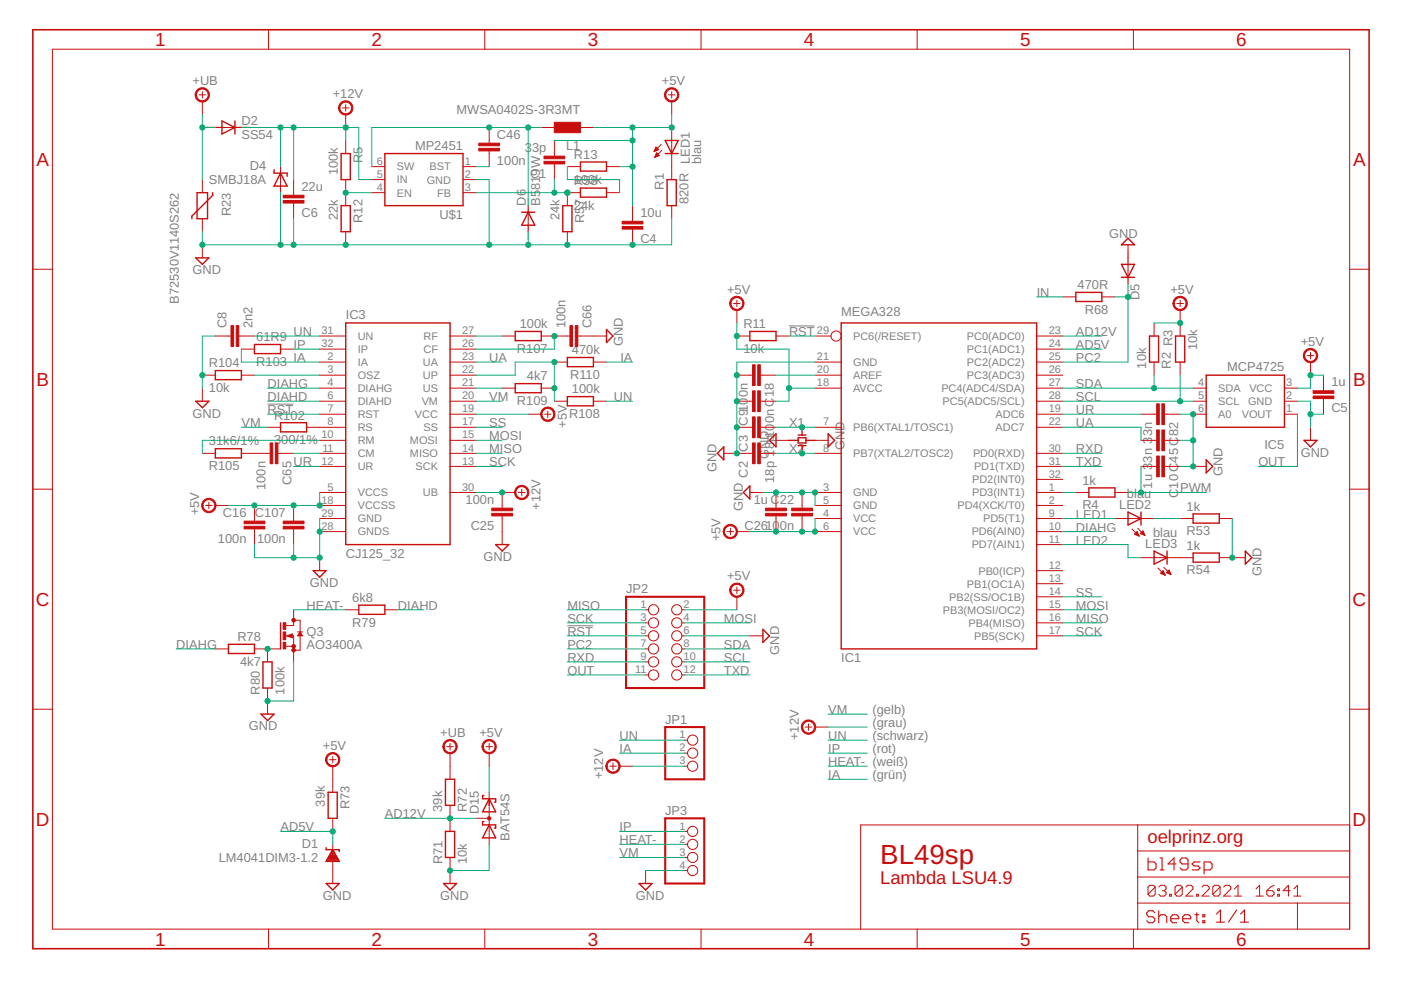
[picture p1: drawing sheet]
<svg xmlns="http://www.w3.org/2000/svg" width="297mm" height="210mm" viewBox="0 0 297 210" stroke-linecap="round" stroke-linejoin="round" font-family="sans-serif">
<path d="M167.3 69.1h5.4M56.7 85.7h5.5M120.3 132.7h5.5" fill="none" stroke="#808080" stroke-width=".21"/>
<g fill="none" stroke="#c90d0c" stroke-width=".3">
<path d="M47.1 25.7l2.7 1.3-2.7 1.4zM49.8 25.7v2.7M58.1 36v.7h2.8v.7M59.5 36.7l1.4 2.8h-2.8zM72.3 32.6h2v5.5h-2zM81.6 32.6h16.6v11h-16.6zM123.1 34.4h5.5v1.9h-5.5zM123.1 39.9h5.5v1.9h-5.5zM141 29.8h2.8l-1.4 2.8zM141 32.6h2.8M141.4 38.1h2v5.5h-2zM41.5 54.7h2.8l-1.4 1.3z"/>
<path d="M41.8 40.9h2.2v5.5h-2.2zM45.1 40.9v.5l-4.4 4.4v.6M72.3 43.6h2v5.5h-2zM110.6 45h2.8M112 45l1.4 2.8h-2.8zM119.3 43.6h2v5.5h-2zM237.8 56h2.7l-1.3 2.8zM237.8 58.8h2.7M237.8 51.9l1.4-1.4 1.3 1.4zM45.7 78.6h5.5v1.9h-5.5zM54 73h5.5v2h-5.5zM73.3 68.5h22.1v47h-22.1z"/>
<path d="M109.2 70.3h5.6v1.9h-5.6zM120.3 75.8h5.5v1.9h-5.5zM128.6 69.9l1.4 1.3-1.4 1.4zM159 70.3h5.5v1.9h-5.5zM178.4 68.5h41.4v69.1h-41.4zM228.1 62h5.5v1.9h-5.5zM243.7 71.2h1.9v5.6h-1.9zM249.2 71.2h2v5.6h-2zM255.7 79.5h16.6v11.1h-16.6zM41.5 85.1h2.8l-1.4 1.3zM45.7 95.1h5.5v2h-5.5zM59.5 89.6h5.5v2h-5.5z"/>
<path d="M109.2 81.3h5.6v2h-5.6zM120.3 84.1h5.5v1.9h-5.5zM153.5 94.7v2.8l-1.4-1.4zM164.5 92v2.7l-1.4-1.3zM167.3 93.4h1.9M169.2 94.5h1.7M169.2 92.2h1.7M169.2 92.8h1.7v1.1h-1.7zM170.1 90.6v1.6M170.1 94.5v1.6M170.9 93.4h1.9M175.6 92l1.4 1.4-1.4 1.3z"/>
<path d="M255.7 97.5l1.4 1.4-1.4 1.4zM276.5 93.4h2.7l-1.3 1.3zM105.1 115.5h2.8l-1.4 1.3zM159 103v2.8l-1.4-1.4zM230.9 103.4h5.5v2h-5.5zM239.2 108.6l2.7 1.3-2.7 1.4zM241.9 108.6v2.7M244.7 116.8l2.7 1.4-2.7 1.4zM247.4 116.8v2.8M253 109h5.5v1.9h-5.5zM253 117.3h5.5v1.9h-5.5zM264 116.8l1.4 1.4-1.4 1.4z"/>
<path d="M48.4 136.6h5.6v2h-5.6zM59.5 132.1v5.5M61.2 134.8l.6 .3v-.6l-.5 .3M63.6 134.3l.3 .4h-.5zM66.4 121h2.8l-1.4 1.4zM76.1 128.3h5.5v2h-5.5zM161.8 133.4l1.3 1.4-1.3 1.4zM55.3 151.4h2.8l-1.4 1.4zM55.8 140.3h1.9v5.6h-1.9zM69.2 179.7v.4h2.7v.5M69.6 168h1.9v5.5h-1.9zM94.4 176.3h2v5.5h-2z"/>
<path d="M94.4 165.2h2v5.6h-2zM102.6 174.2h-.3v.7h2.8v.7h-.3M102.6 168.7h-.3v.7h2.8v.7h-.3M103.7 174.9l1.4 2.8h-2.8zM103.7 169.4l1.4 2.7h-2.8zM69.2 187.3h2.7l-1.4 1.4zM69.2 182.6h2.7M69.3 182.3h2.4M69.5 182.1h2.1M69.6 181.8h1.9M69.7 181.6h1.6M69.9 181.3h1.3"/>
<path d="M70 181.1h1.1M70.1 180.8h.8M70.3 180.6h.5M70.4 180.4h.3M70.5 180.1l1.4 2.5h-2.7zM94 187.3h2.8l-1.4 1.4zM135.5 187.3h2.8l-1.4 1.4z"/>
</g>
<g fill="none" stroke="#c90d0c" stroke-width=".21">
<path d="M11.1 10.4h275.1v186.6h-275.1zM42.9 19.4v1.4M56.9 6.3v4.1M102.8 6.3v4.1M142.4 19.4v1.4M148.6 6.3v4.1M194.5 6.3v4.1M240.3 6.3v4.1M42.2 20.1h1.4M42.9 21.5v2.8M42.9 38.1v2.8M45.7 27h5.5"/>
<path d="M59.5 35.3v5.6M62.3 38.1v3.3M72.6 22.9h1.4M73.3 22.2v1.4M73.3 24.3v2.7M73.3 29.8v2.8M73.3 38.1v5.5M78.8 35.3h2.8M78.8 38.1h2.8M98.2 35.3h2.7M98.2 38.1h2.7M103.7 27v3.4"/>
<path d="M103.7 32v3.3M114.8 27h2.7M117.5 29.8v3.3M117.5 34.8v3.3M120.3 35.3h2.8M123.1 27h2.7M128.6 35.3h2.8M138.7 32.1h.1M138.8 31.9h.3M138.8 31.8h.7M138.9 33.3h.2M138.9 31.7h.7"/>
<path d="M138.9 33.1h.5M138.9 31.5h.5M139 33h.7M139 31.4h.3M139 32.9h.7M139 31.3h.2M139.1 31.2l.5 .5-.9 .4zM139.1 32.7h.5M139.1 32.6h.3M139.2 32.5h.1M139.2 32.4l.6 .6-1 .4zM140.2 30.6l-1.5 1.5"/>
<path d="M140.3 31.9l-1.5 1.5M141.7 20.1h1.4M142.4 21.5v2.8M142.4 27v11.1M7 57.1h4.1M42.9 46.4v2.7M42.9 51.9v2.8M62.3 43.1v3.3M73.3 49.1v2.8M78.8 40.9h2.8M98.2 40.9h2.7M112 43.6v5.5"/>
<path d="M120.3 49.1v2.8M123.1 40.9h-2.8v2.7M128.6 40.9h2.8M134.1 43.6v3.3M134.1 48.6v3.3M142.4 43.6v2.8M239.2 51.9v8.3M286.2 57.1h4.1M42.9 79.5h2.8M45.7 71.2h3.3M50.6 71.2h3.4M51.2 74h2.8"/>
<path d="M51.2 79.5h2.8M59.5 74h2.8M67.8 74h5.5M67.8 79.5h5.5M67.8 71.2h5.5M67.8 76.8h5.5M95.4 74h5.5M95.4 79.5h5.5M95.4 71.2h5.5M95.4 76.8h5.5M106.5 71.2h2.7M114.8 71.2h6"/>
<path d="M117.5 76.8h2.8M122.5 71.2h6.1M125.8 76.8h2.8M155.5 64.3h1.4M156.2 79.5h3.4M156.2 71.2h2.8M156.2 63.6v1.4M156.2 65.7v2.8M161.2 79.5h3.3M164.5 71.2h2.8M172.8 79.5h5.6M172.8 71.2h3.4"/>
<path d="M172.8 76.8h5.6M219.8 74h5.5M219.8 79.5h5.5M219.8 71.2h5.5M219.8 76.8h5.5M225.3 62.9h2.8M233.6 62.9h2.8M244.7 68.5v2.7M244.7 76.8v2.7M249.5 64.3h1.4M250.2 63.6v1.4M250.2 65.7v5.5"/>
<path d="M250.2 76.8v2.7M277.2 75.4h1.3M277.9 74.7v1.4M277.9 76.8v2.7M280.6 79.5v3.3M42.9 96.1h2.8M42.9 82.3v2.8M51.2 96.1h6.1M56.7 90.6h2.8M58.9 96.1h3.4M65 90.6h8.3M67.8 87.8h5.5"/>
<path d="M67.8 96.1h5.5M67.8 85.1h5.5M67.8 82.3h5.5M67.8 93.4h5.5M67.8 98.9h5.5M95.4 87.8h5.5M95.4 90.6h5.5M95.4 96.1h5.5M95.4 85.1h5.5M95.4 82.3h5.5M95.4 93.4h5.5M95.4 98.9h5.5"/>
<path d="M106.5 82.3h2.7M112 87.8h2.8M114.8 82.3h2.7M115.5 87.8h1.3M116.1 87.1v1.4M117.5 85.1h2.8M125.8 85.1h2.8M153.5 96.1h6.1M156.2 90.6h3.4M156.2 85.1h3.4M161.2 90.6h3.3M161.2 96.1h3.3"/>
<path d="M161.2 85.1h3.3M164.5 93.4h2.8M172.8 90.6h5.6M172.8 96.1h5.6M172.8 82.3h5.6M172.8 93.4h2.8M219.8 87.8h5.5M219.8 90.6h5.5M219.8 96.1h5.5M219.8 85.1h5.5M219.8 82.3h5.5M219.8 98.9h5.5"/>
<path d="M241.9 87.8h3.3M241.9 93.4h3.3M241.9 98.9h3.3M246.9 87.8h3.3M246.9 93.4h3.3M246.9 98.9h3.3M253 87.8h2.7M253 85.1h2.7M253 82.3h2.7M253 98.9h2.7M272.3 87.8h2.8M272.3 85.1h2.8"/>
<path d="M272.3 82.3h2.8M277.9 90.6v2.8M280.6 84.5v3.3M7 103.7h4.1M43.6 107.2h1.4M44.3 106.5v1.4M45.7 107.2h2.7M54 107.2v3.3M54 112.2v3.3M62.3 107.2v3.3M62.3 112.2v3.3M67.8 104.4h5.5"/>
<path d="M67.8 109.9h5.5M67.8 112.7h5.5M67.8 107.2h5.5M67.8 118.2v2.8M95.4 104.4h5.5M106.5 109.4v6.1M109.2 104.4h-2.7v3.3M109.9 104.4h1.4M110.6 103.7v1.4M154.2 112.7h1.3M154.9 112v1.4M156.2 112.7h2.8"/>
<path d="M159 104.4h2.8M164.5 104.4v3.3M164.5 109.4v3.3M170.1 104.4v3.3M170.1 109.4v3.3M172.8 104.4h5.6M172.8 109.9h5.6M172.8 112.7h5.6M172.8 107.2h5.6M219.8 104.4h5.5M219.8 109.9h5.5M219.8 112.7h5.5"/>
<path d="M219.8 107.2h5.5M219.8 115.5h5.5M219.8 101.6h5.5M228.1 104.4h2.8M236.4 104.4h2.8M236.4 109.9h8.3M240 112.2l1.5 1.5M240.5 113.3l.6-.6 .4 1zM240.6 113.2h.7M240.7 113.3h.6M240.7 113.1h.5M240.9 112.9h.3"/>
<path d="M241 113.5h.4M241 112.8h.1M241.2 112l1.5 1.5M241.3 113.6h.2M241.9 113.1h.6M241.9 118.2h11.1M241.9 113.2h.7M242 112.9h.5M242.1 112.8h.3M242.3 113.3h.4M242.3 112.6h.1M242.3 112.6l.4 .9-.9-.4z"/>
<path d="M242.6 113.5h.1M250.2 109.9h2.8M258.5 109.9h2.8M258.5 118.2h5.5M286.2 103.7h4.1M45.7 137.6h2.7M54 137.6h5.5M56.7 137.6v2.7M60.6 134.8h1.7v5.5M60.6 137h1.7M60.9 134.8l1.1-.4v.8zM62.3 129.3v3.3h-1.7"/>
<path d="M62.3 131.5h1.3v6.4h-1.3M63.1 134h1.1M63.6 134l.6 .8h-1.1zM73.3 129.3h2.8M81.6 129.3h2.8M136.9 137.6h.6M136.9 129.3h.6M136.9 134.8h.6M136.9 132.1h.6M144.6 137.6h.6M144.6 129.3h.6M144.6 134.8h.6"/>
<path d="M144.6 132.1h.6M155.5 125.1h1.4M156.2 124.5v1.3M156.2 126.5v2.8M159 134.8h2.8M219.8 129.3h5.5M219.8 134.8h5.5M219.8 132.1h5.5M219.8 126.5h5.5M219.8 123.8h5.5M219.8 121h5.5M245.5 120.4l1.5 1.6"/>
<path d="M246.1 121.5h.7M246.3 121.4h.5M246.3 121.6h.6M246.4 121.2h.3M246.5 121.1h.2M246.6 121.8h.4M246.6 121l.4 1-.9-.5zM246.8 120.3l1.5 1.5M246.9 121.9h.1M247.3 121.4l.6-.5 .4 .9zM247.4 121.4h.7M247.5 121.2h.5"/>
<path d="M247.5 121.5h.6M247.6 121.1h.4M247.8 121h.1M247.8 121.6h.4M248.1 121.8h.1M7 150.4h4.1M56.7 145.9v5.5M94.7 158.3h1.4M95.4 157.6v1.4M95.4 159.7v5.5M103 158.3h1.4M103.7 157.6v1.4"/>
<path d="M103.7 159.7v2.8M136.9 140.3h.6M136.9 143.1h.6M144.6 140.3h.6M144.6 143.1h.6M145.2 156.9h.6M145.2 159.7h.6M170.7 154.2h1.4M171.4 153.5v1.4M172.8 154.2h2.8M286.2 150.4h4.1M69.8 161.1h1.4"/>
<path d="M70.5 160.4v1.4M70.5 162.5v5.5M70.5 173.5v2.8M70.5 179v8.3M95.4 170.8v5.5M100.9 173.5h2.8M103.7 168v11M129.3 162.5h1.4M130 161.8v1.4M131.4 162.5h2.7M145.2 162.5h.6M145.2 176.3h.6"/>
<path d="M145.2 179h.6M241.2 174.9v22.1M286.2 174.9h-103.7v22.1M56.9 197v4.1M95.4 181.8v5.5M102.8 197v4.1M136.9 184.6v2.7M145.2 181.8h.6M145.2 184.6h.6M148.6 197v4.1M194.5 197v4.1M240.3 197v4.1"/>
<path d="M241.2 191.5h45M241.2 185.9h45M241.2 180.4h45M244.9 188.1l-.4-.4h-.7l-.4 .4v1.5M244.9 188.1v1.5l-.4 .4h-.7l-.4-.4M244.9 188.1l-1.5 1.5M245.7 188.1l.4-.4h.7l.4 .4v.4l-.4 .3M246.4 188.8h.4M246.8 188.8l.4 .4v.4l-.4 .4h-.7l-.4-.4M248 189.6h.4v.4h-.4zM250.7 188.1l-.4-.4h-.8l-.4 .4v1.5M250.7 188.1v1.5l-.4 .4h-.8l-.4-.4"/>
<path d="M250.7 188.1l-1.6 1.5M251.4 188.1l.4-.4h.8l.3 .4v.4l-1.5 1.5h1.5M253.7 189.6h.4v.4h-.4zM254.8 188.1l.4-.4h.8l.4 .4v.4l-1.6 1.5h1.6M258.7 188.1l-.4-.4h-.8l-.4 .4v1.5M258.7 188.1v1.5l-.4 .4h-.8l-.4-.4M258.7 188.1l-1.6 1.5M259.4 188.1l.4-.4h.8l.4 .4v.4l-1.6 1.5h1.6M261.7 190h1.5M261.7 188.5l.8-.8v2.3M266.3 190h1.5M266.3 188.5l.8-.8v2.3"/>
<path d="M268.6 188.8h1.1l.4 .4v.4l-.4 .4h-.7l-.4-.4zM270.1 187.7l-.7 .4-.8 .7M270.9 189.6h.4v.4h-.4zM270.9 188.5h.4v.3h-.4zM273.6 188.8h-1.6l1.2-1.1v2.3M274.3 188.5l.8-.8v2.3M274.3 190h1.5M275.1 191.5v5.5"/>
<circle cx="177.3" cy="71.2" r="1.08"/>
<circle cx="138.6" cy="129.3" r="1.08"/>
<circle cx="138.6" cy="132.1" r="1.08"/>
<circle cx="138.6" cy="137.6" r="1.08"/>
<circle cx="138.6" cy="134.8" r="1.08"/>
<circle cx="143.5" cy="137.6" r="1.08"/>
<circle cx="143.5" cy="134.8" r="1.08"/>
<circle cx="143.5" cy="132.1" r="1.08"/>
<circle cx="143.5" cy="129.3" r="1.08"/>
<circle cx="138.6" cy="140.3" r="1.08"/>
<circle cx="138.6" cy="143.1" r="1.08"/>
<circle cx="143.5" cy="140.3" r="1.08"/>
<circle cx="143.5" cy="143.1" r="1.08"/>
<circle cx="146.9" cy="159.7" r="1.08"/>
<circle cx="146.9" cy="156.9" r="1.08"/>
<circle cx="146.9" cy="176.3" r="1.08"/>
<circle cx="146.9" cy="179" r="1.08"/>
<circle cx="146.9" cy="162.5" r="1.08"/>
<circle cx="146.9" cy="181.8" r="1.08"/>
<circle cx="146.9" cy="184.6" r="1.08"/>
</g>
<g fill="#c90d0c" stroke="#c90d0c" stroke-width=".21">
<path d="M51.8 111.6h4.4v.5h-4.4z"/>
<path d="M51.8 110.5h4.4v.5h-4.4z"/>
<path d="M104.3 107.7h4.4v.6h-4.4z"/>
<path d="M104.3 108.8h4.4v.6h-4.4z"/>
<path d="M60 111.6h4.5v.5h-4.5z"/>
<path d="M60 110.5h4.5v.5h-4.5z"/>
<path d="M57.3 93.9h.5v4.4h-.5z"/>
<path d="M58.4 93.9h.5v4.4h-.5z"/>
<path d="M120.8 69h.6v4.4h-.6z"/>
<path d="M122 69h.5v4.4h-.5z"/>
<path d="M160.7 93.9h.5v4.4h-.5z"/>
<path d="M159.6 93.9h.5v4.4h-.5z"/>
<path d="M160.7 88.4h.5v4.4h-.5z"/>
<path d="M159.6 88.4h.5v4.4h-.5z"/>
<path d="M162.3 107.7h4.4v.6h-4.4z"/>
<path d="M162.3 108.8h4.4v.6h-4.4z"/>
<path d="M245.2 85.6h.6v4.4h-.6z"/>
<path d="M246.3 85.6h.6v4.4h-.6z"/>
<path d="M245.2 91.2h.6v4.4h-.6z"/>
<path d="M246.3 91.2h.6v4.4h-.6z"/>
<path d="M159.6 77.3h.5v4.4h-.5z"/>
<path d="M160.7 77.3h.5v4.4h-.5z"/>
<path d="M167.9 108.8h4.4v.6h-4.4z"/>
<path d="M167.9 107.7h4.4v.6h-4.4z"/>
<path d="M101.5 31.5h4.4v.5h-4.4z"/>
<path d="M101.5 30.4h4.4v.5h-4.4z"/>
<path d="M50.1 69h.5v4.4h-.5z"/>
<path d="M49 69h.5v4.4h-.5z"/>
<path d="M278.4 82.8h4.4v.6h-4.4z"/>
<path d="M278.4 84h4.4v.5h-4.4z"/>
<path d="M160.7 82.9h.5v4.4h-.5z"/>
<path d="M159.6 82.9h.5v4.4h-.5z"/>
<path d="M245.2 96.7h.6v4.4h-.6z"/>
<path d="M246.3 96.7h.6v4.4h-.6z"/>
<path d="M131.9 46.9h4.4v.6h-4.4z"/>
<path d="M131.9 48h4.4v.6h-4.4z"/>
<path d="M60 41.4h4.5v.6h-4.5z"/>
<path d="M60 42.5h4.5v.6h-4.5z"/>
<path d="M60 132h.6v1.4h-.6z"/>
<path d="M60 136.2h.6v1.4h-.6z"/>
<path d="M60 134h.6v1.6h-.6z"/>
<path d="M115.3 33.1h4.4v.6h-4.4z"/>
<path d="M115.3 34.2h4.4v.6h-4.4z"/>
<path d="M117.5 25.9h5.6v2.2h-5.6z"/>
</g>
<g fill="#c90d0c" stroke="#c90d0c" stroke-width=".21">
<path d="M69.4 160.1a1.52 1.52 0 0 1 2.4 .2 1.52 1.52 0 0 1-.8 2.2 1.52 1.52 0 0 1-2-1.4h.3a1.24 1.24 0 0 1 1.8-1.2 1.24 1.24 0 0 1 .2 2.1 1.24 1.24 0 0 1-2-.6v-.3h-.3z" fill-rule="evenodd"/>
<path d="M115.3 86.6a1.53 1.53 0 0 1 2.3 .6 1.53 1.53 0 0 1-1.2 2.1 1.53 1.53 0 0 1-1.8-1.5h.3a1.25 1.25 0 0 1 1.9-1 1.25 1.25 0 0 1 .1 2.1 1.25 1.25 0 0 1-2-.8v-.3h-.3l.1-.3z" fill-rule="evenodd"/>
<path d="M43.1 106.2a1.53 1.53 0 0 1 2.5 .2 1.53 1.53 0 0 1-.9 2.2 1.53 1.53 0 0 1-1.9-1.4h.2a1.25 1.25 0 0 1 1.8-1.2 1.25 1.25 0 0 1 .3 2.1 1.25 1.25 0 0 1-2-.6l-.1-.3h-.2z" fill-rule="evenodd"/>
<path d="M102.6 157.3a1.52 1.52 0 0 1 2.4 .2 1.52 1.52 0 0 1-.9 2.2 1.52 1.52 0 0 1-1.9-1.4h.3a1.24 1.24 0 0 1 1.7-1.2 1.24 1.24 0 0 1 .3 2.1 1.24 1.24 0 0 1-2-.6v-.3h-.3z" fill-rule="evenodd"/>
<path d="M141.3 19.1a1.53 1.53 0 0 1 2.4 .2 1.53 1.53 0 0 1-.9 2.3 1.53 1.53 0 0 1-1.9-1.5h.3a1.24 1.24 0 0 1 1.7-1.2 1.24 1.24 0 0 1 .3 2.1 1.24 1.24 0 0 1-2-.6v-.3h-.3z" fill-rule="evenodd"/>
<path d="M41.8 19.1a1.52 1.52 0 0 1 2.4 .2 1.52 1.52 0 0 1-.9 2.3 1.52 1.52 0 0 1-1.9-1.5h.3a1.24 1.24 0 0 1 1.7-1.2 1.24 1.24 0 0 1 .3 2.1 1.24 1.24 0 0 1-2-.6v-.3h-.3z" fill-rule="evenodd"/>
<path d="M109.5 103.4a1.53 1.53 0 0 1 2.4 .2 1.53 1.53 0 0 1-.9 2.3 1.53 1.53 0 0 1-1.9-1.5h.3a1.24 1.24 0 0 1 1.7-1.1 1.24 1.24 0 0 1 .3 2 1.24 1.24 0 0 1-2-.6v-.3h-.3z" fill-rule="evenodd"/>
<path d="M153.7 111.7a1.52 1.52 0 0 1 2.4 .2 1.52 1.52 0 0 1-.8 2.3 1.52 1.52 0 0 1-2-1.5h.3a1.25 1.25 0 0 1 1.9-1 1.25 1.25 0 0 1 .1 2.1 1.25 1.25 0 0 1-2-.8v-.3h-.3z" fill-rule="evenodd"/>
<path d="M128.8 161.4a1.53 1.53 0 0 1 2.5 .2 1.53 1.53 0 0 1-.9 2.3 1.53 1.53 0 0 1-2-1.4h.3a1.24 1.24 0 0 1 1.8-1.2 1.24 1.24 0 0 1 .3 2.1 1.24 1.24 0 0 1-2-.6l-.1-.3h-.3z" fill-rule="evenodd"/>
<path d="M249.1 63.3a1.53 1.53 0 0 1 2.4 .2 1.53 1.53 0 0 1-.9 2.3 1.53 1.53 0 0 1-1.9-1.5h.3a1.24 1.24 0 0 1 1.7-1.1 1.24 1.24 0 0 1 .3 2.1 1.24 1.24 0 0 1-2-.7v-.3h-.3z" fill-rule="evenodd"/>
<path d="M276.7 74.4a1.53 1.53 0 0 1 2.4 .2 1.53 1.53 0 0 1-.8 2.3 1.53 1.53 0 0 1-2-1.5h.3a1.24 1.24 0 0 1 1.8-1.2 1.24 1.24 0 0 1 .3 2.1 1.24 1.24 0 0 1-2.1-.6v-.3h-.3z" fill-rule="evenodd"/>
<path d="M155.1 63.3a1.53 1.53 0 0 1 2.4 .2 1.53 1.53 0 0 1-.8 2.3 1.53 1.53 0 0 1-2-1.5h.3a1.24 1.24 0 0 1 1.7-1.1 1.24 1.24 0 0 1 .3 2.1 1.24 1.24 0 0 1-2-.7v-.3h-.3z" fill-rule="evenodd"/>
<path d="M170.3 153.2a1.52 1.52 0 0 1 2.4 .2 1.52 1.52 0 0 1-.9 2.2 1.52 1.52 0 0 1-1.9-1.4h.3a1.24 1.24 0 0 1 1.7-1.2 1.24 1.24 0 0 1 .3 2.1 1.24 1.24 0 0 1-2-.6v-.3h-.3z" fill-rule="evenodd"/>
<path d="M72.2 21.9a1.53 1.53 0 0 1 2.4 .2 1.53 1.53 0 0 1-.9 2.2 1.53 1.53 0 0 1-1.9-1.4h.3a1.24 1.24 0 0 1 1.7-1.2 1.24 1.24 0 0 1 .3 2.1 1.24 1.24 0 0 1-2-.6v-.3h-.3z" fill-rule="evenodd"/>
<path d="M155.1 124.1a1.52 1.52 0 0 1 2.4 .2 1.52 1.52 0 0 1-.9 2.3 1.52 1.52 0 0 1-1.9-1.5h.3a1.24 1.24 0 0 1 1.7-1.1 1.24 1.24 0 0 1 .3 2.1 1.24 1.24 0 0 1-2-.7v-.3h-.3z" fill-rule="evenodd"/>
<path d="M94.3 157.3a1.53 1.53 0 0 1 2.4 .2 1.53 1.53 0 0 1-.8 2.3 1.53 1.53 0 0 1-2-1.5h.3a1.24 1.24 0 0 1 1.7-1.2 1.24 1.24 0 0 1 .3 2.1 1.24 1.24 0 0 1-2-.6v-.3h-.3z" fill-rule="evenodd"/>
<circle cx="103.7" cy="173.5" r=".35"/>
<circle cx="62.3" cy="137.9" r=".38"/>
<circle cx="62.3" cy="137" r=".38"/>
<circle cx="62.3" cy="131.5" r=".38"/>
</g>
<g fill="none" stroke="#c90d0c" stroke-width=".23">
<path d="M243.4 181.9v2.5h1.3l.4-.4v-.8l-.4-.4h-1.3M244.8 193.5l-.4-.4h-.8l-.5 .4v.5l.5 .4h.8l.4 .4v.4l-.4 .4h-.8l-.5-.4M245.7 194.4l.4-.4h.9l.4 .4v1.2M245.7 193.1v2.5M246 184.4h.8M246 181.9h.4v2.5M248.2 194.8h1.7v-.4l-.4-.4h-.9l-.4 .4v.8l.4 .4h.9M249.3 183.2h-1.7l1.3-1.3v2.5M250.8 194.8h1.7v-.4l-.5-.4h-.8l-.4 .4v.8l.4 .4h.8M251.9 183.2h-1.3l-.4-.4v-.5l.4-.4h.9l.4 .4v1.7l-.4 .4h-.9l-.4-.4M253.3 194h.9M253.7 193.5v1.7l.5 .4"/>
<path d="M254.4 182.8h-1.2l-.4 .4 .4 .4h.8l.4 .4-.4 .4h-1.2M255 194h.4v.4h-.4zM255 195.2h.4v.4h-.4zM255.3 184.4h1.3l.4-.4v-.8l-.4-.4h-1.3v2.5M257.9 193.8l.9-.8v2.5M257.9 195.5h1.7M262.2 193l-1.7 2.5M263 195.5h1.7M263 193.8l.9-.8v2.5"/>
</g>
<path d="M7 6.3h283.3v194.8h-283.3z" fill="none" stroke="#c90d0c" stroke-width=".34"/>
<path d="M132.7 126.5h16.6v19.4h-16.6zM141 154.2h8.3v11h-8.3zM141 173.5h8.3v13.8h-8.3z" fill="none" stroke="#c90d0c" stroke-width=".44"/>
<g fill="none" stroke="#0dab76" stroke-width=".21">
<path d="M42.9 24.3v13.8M42.9 27h2.8M51.2 27h24.9v11.1h2.7M59.5 27v8.3M62.3 27v11.1M73.3 27v2.8M100.9 38.1h2.8v13.8M100.9 35.3h2.8M112 27v16.6M114.8 27h-36v8.3M117.5 29.8h16.6M117.5 38.1v2.8"/>
<path d="M120.3 35.3v2.8h11.1v2.8M131.4 35.3h2.7M134.1 27v16.6M142.4 24.3v2.7h-16.6M59.5 40.9v11M62.3 46.4v5.5M73.3 40.9h5.5M100.9 40.9h19.4M112 49.1v2.8M142.4 46.4v5.5h-99.5v-2.8M45.7 71.2h-2.8v11.1M51.2 74v2.8h16.6"/>
<path d="M54 71.2h13.8M54 79.5h13.8M62.3 74h5.5M100.9 71.2h5.6M100.9 76.8h5.6M100.9 79.5h8.3v-2.7h8.3v8.3M117.5 71.2v2.8h-16.6M128.6 76.8h5.5M156.2 68.5v5.5h11.1v11.1h-2.8M164.5 79.5h8.3M167.3 71.2h5.5M172.8 76.8h-16.6v19.3"/>
<path d="M219.8 62.9h5.5M225.3 71.2h8.3M225.3 74h8.3M236.4 62.9h2.8M239.2 60.2v16.6h-13.9M244.7 68.5h5.5M244.7 79.5v2.8M250.2 79.5v5.6M280.6 79.5h-2.7v2.8h-2.8M51.2 90.6h5.5M56.7 85.1h11.1M56.7 87.8h11.1"/>
<path d="M56.7 82.3h11.1M62.3 98.9h5.5M62.3 96.1h5.5M67.8 93.4h-24.9v2.7M100.9 85.1h5.6M100.9 87.8h11.1M100.9 93.4h5.6M100.9 98.9h5.6M100.9 82.3h5.6M100.9 90.6h5.6M100.9 96.1h5.6M128.6 85.1h5.5"/>
<path d="M164.5 90.6h8.3M164.5 96.1h8.3M167.3 82.3h5.5M225.3 85.1h27.7M225.3 87.8h16.6M225.3 98.9h8.3M225.3 82.3h27.7M225.3 90.6h16.6v2.8M225.3 96.1h8.3M241.9 98.9v5.5M250.2 87.8h2.8v11.1h-2.8M250.2 93.4h2.8"/>
<path d="M275.1 85.1h2.8v5.5M275.1 87.8v11.1h-8.3M277.9 87.8h2.7M62.3 115.5v2.7M67.8 104.4v2.8h-19.4M67.8 109.9v8.3h-13.8v-2.7M100.9 104.4h5.6M161.8 104.4h11v2.8M172.8 109.9v2.8h-13.8M225.3 115.5h13.9v2.7h2.7M225.3 104.4h2.8M225.3 112.7h8.3"/>
<path d="M225.3 109.9h11.1M239.2 104.4h16.5M244.7 109.9h5.5M261.3 109.9v8.3M37.4 137.6h8.3M62.3 129.3h11M84.4 129.3h5.5M120.3 134.8h16.6M120.3 129.3h16.6M120.3 137.6h16.6M120.3 132.1h16.6M145.2 134.8h13.8"/>
<path d="M145.2 129.3h11M145.2 137.6h13.8M145.2 132.1h13.8M225.3 134.8h8.3M225.3 129.3h8.3M225.3 132.1h8.3M225.3 126.5h8.3M62.3 140.3v8.3h-5.6M120.3 143.1h16.6M120.3 140.3h16.6M131.4 159.7h13.8M131.4 156.9h13.8"/>
<path d="M145.2 143.1h13.8M145.2 140.3h13.8M175.6 151.4h8.3M175.6 159.7h8.3M175.6 156.9h8.3M175.6 154.2h8.3M59.5 176.3h11v2.7M81.6 173.5h19.3M103.7 162.5v5.5M103.7 179v5.6h-8.3M131.4 176.3h13.8M131.4 179h13.8"/>
<path d="M134.1 162.5h11.1M175.6 165.2h8.3M175.6 162.5h8.3M131.4 181.8h13.8M136.9 184.6h8.3"/>
</g>
<g fill="#0dab76" stroke="#0dab76" stroke-width=".21">
<circle cx="56.7" cy="148.6" r=".55"/>
<circle cx="95.4" cy="184.6" r=".55"/>
<circle cx="67.8" cy="112.7" r=".55"/>
<circle cx="62.3" cy="118.2" r=".55"/>
<circle cx="67.8" cy="118.2" r=".55"/>
<circle cx="261.3" cy="118.2" r=".55"/>
<circle cx="62.3" cy="51.9" r=".55"/>
<circle cx="134.1" cy="51.9" r=".55"/>
<circle cx="59.5" cy="51.9" r=".55"/>
<circle cx="103.7" cy="51.9" r=".55"/>
<circle cx="42.9" cy="51.9" r=".55"/>
<circle cx="120.3" cy="51.9" r=".55"/>
<circle cx="112" cy="51.9" r=".55"/>
<circle cx="73.3" cy="51.9" r=".55"/>
<circle cx="42.9" cy="79.5" r=".55"/>
<circle cx="172.8" cy="104.4" r=".55"/>
<circle cx="170.1" cy="104.4" r=".55"/>
<circle cx="164.5" cy="104.4" r=".55"/>
<circle cx="156.2" cy="79.5" r=".55"/>
<circle cx="156.2" cy="85.1" r=".55"/>
<circle cx="156.2" cy="96.1" r=".55"/>
<circle cx="156.2" cy="90.6" r=".55"/>
<circle cx="277.9" cy="87.8" r=".55"/>
<circle cx="253" cy="87.8" r=".55"/>
<circle cx="253" cy="93.4" r=".55"/>
<circle cx="253" cy="98.9" r=".55"/>
<circle cx="67.8" cy="107.2" r=".55"/>
<circle cx="62.3" cy="107.2" r=".55"/>
<circle cx="54" cy="107.2" r=".55"/>
<circle cx="134.1" cy="27" r=".55"/>
<circle cx="142.4" cy="27" r=".55"/>
<circle cx="134.1" cy="35.3" r=".55"/>
<circle cx="134.1" cy="29.8" r=".55"/>
<circle cx="172.8" cy="112.7" r=".55"/>
<circle cx="170.1" cy="112.7" r=".55"/>
<circle cx="164.5" cy="112.7" r=".55"/>
<circle cx="250.2" cy="68.5" r=".55"/>
<circle cx="277.9" cy="79.5" r=".55"/>
<circle cx="167.3" cy="82.3" r=".55"/>
<circle cx="156.2" cy="71.2" r=".55"/>
<circle cx="56.7" cy="137.6" r=".55"/>
<circle cx="70.5" cy="176.3" r=".55"/>
<circle cx="95.4" cy="173.5" r=".55"/>
<circle cx="117.5" cy="82.3" r=".55"/>
<circle cx="117.5" cy="76.8" r=".55"/>
<circle cx="117.5" cy="71.2" r=".55"/>
<circle cx="170.1" cy="96.1" r=".55"/>
<circle cx="170.1" cy="90.6" r=".55"/>
<circle cx="239.2" cy="62.9" r=".55"/>
<circle cx="42.9" cy="27" r=".55"/>
<circle cx="59.5" cy="27" r=".55"/>
<circle cx="62.3" cy="27" r=".55"/>
<circle cx="73.3" cy="27" r=".55"/>
<circle cx="106.5" cy="104.4" r=".55"/>
<circle cx="103.7" cy="27" r=".55"/>
<circle cx="112" cy="27" r=".55"/>
<circle cx="120.3" cy="40.9" r=".55"/>
<circle cx="117.5" cy="40.9" r=".55"/>
<circle cx="250.2" cy="85.1" r=".55"/>
<circle cx="244.7" cy="82.3" r=".55"/>
<circle cx="241.9" cy="104.4" r=".55"/>
<circle cx="73.3" cy="40.9" r=".55"/>
</g>
<text font-size="5.9" fill="#c90d0c" x="186.6" y="183.2">BL49sp</text>
<g font-size="4" fill="#c90d0c">
<text x="32.9" y="9.8">1</text>
<text x="78.8" y="9.8">2</text>
<text x="124.6" y="9.8">3</text>
<text x="170.4" y="9.8">4</text>
<text x="216.3" y="9.8">5</text>
<text x="262.1" y="9.8">6</text>
<text x="7.7" y="35.2">A</text>
<text x="286.9" y="35.2">A</text>
<text x="7.7" y="81.8">B</text>
<text x="286.9" y="81.8">B</text>
<text x="7.6" y="128.5">C</text>
<text x="286.8" y="128.5">C</text>
<text x="7.6" y="175.1">D</text>
<text x="286.8" y="175.1">D</text>
<text x="32.9" y="200.5">1</text>
<text x="78.8" y="200.5">2</text>
<text x="124.6" y="200.5">3</text>
<text x="170.4" y="200.5">4</text>
<text x="216.3" y="200.5">5</text>
<text x="262.1" y="200.5">6</text>
</g>
<g font-size="3.9" fill="#c90d0c">
<text x="243.3" y="178.8">oelprinz.org</text>
<text x="186.6" y="187.3">Lambda LSU4.9</text>
</g>
<g font-size="2.7" fill="#808080">
<text x="40.8" y="18">+UB</text>
<text x="70.5" y="20.8">+12V</text>
<text x="140.3" y="18">+5V</text>
<text x="51.2" y="29.5">SS54</text>
<text x="51.2" y="26.5">D2</text>
<text x="96.8" y="24.3">MWSA0402S-3R3MT</text>
<text x="105.4" y="29.4">C46</text>
<text x="76.9" y="34.7" transform="rotate(-90 76.9 34.7)">R5</text>
<text x="88" y="31.7">MP2451</text>
<text x="105.4" y="34.9">100n</text>
<text x="111.3" y="32.1">3</text>
<text x="112.8" y="32.1">3p</text>
<text x="120" y="31.7">L1</text>
<text x="121.7" y="33.7">R13</text>
<text x="146.3" y="34.8" transform="rotate(-90 146.3 34.8)">LED1</text>
<text x="148.6" y="34.8" transform="rotate(-90 148.6 34.8)">blau</text>
<text x="44.3" y="39">SMBJ18A</text>
<text x="52.9" y="36">D4</text>
<text x="63.9" y="40.4">22u</text>
<text x="71.6" y="37.1" transform="rotate(-90 71.6 37.1)">100k</text>
<text x="112.4" y="37.7">C1</text>
<text x="114.5" y="40.3" transform="rotate(-90 114.5 40.3)">819W</text>
<text x="121.7" y="38.9">100k</text>
<text x="121.7" y="39.2">R58</text>
<text x="140.8" y="40.2" transform="rotate(-90 140.8 40.2)">R1</text>
<text x="49" y="45.9" transform="rotate(-90 49 45.9)">R23</text>
<text x="63.9" y="46">C6</text>
<text x="71.6" y="46.7" transform="rotate(-90 71.6 46.7)">22k</text>
<text x="76.9" y="47.2" transform="rotate(-90 76.9 47.2)">R12</text>
<text x="93.2" y="46.4">U$1</text>
<text x="111.5" y="43.6" transform="rotate(-90 111.5 43.6)">D6</text>
<text x="114.5" y="43.6" transform="rotate(-90 114.5 43.6)">B5</text>
<text x="118.6" y="46.7" transform="rotate(-90 118.6 46.7)">24k</text>
<text x="121.7" y="44.4">24k</text>
<text x="123.9" y="47.2" transform="rotate(-90 123.9 47.2)">R57</text>
<text x="135.8" y="46">10u</text>
<text x="146" y="43.2" transform="rotate(-90 146 43.2)">820R</text>
<text x="135.8" y="51.5">C4</text>
<text x="235.2" y="50.4">GND</text>
<text x="40.8" y="58.1">GND</text>
<text x="37.9" y="64.4" transform="rotate(-90 37.9 64.4)">B72530V1140S262</text>
<text x="154.2" y="62.3">+5V</text>
<text x="219.8" y="63">IN</text>
<text x="228.5" y="61.3">470R</text>
<text x="241.6" y="63.7" transform="rotate(-90 241.6 63.7)">D5</text>
<text x="248.1" y="62.3">+5V</text>
<text x="48" y="69.6" transform="rotate(-90 48 69.6)">C8</text>
<text x="53.5" y="69.6" transform="rotate(-90 53.5 69.6)">2n2</text>
<text x="62.2" y="71.2">UN</text>
<text x="73.3" y="67.7">IC3</text>
<text x="110.2" y="69.6">100k</text>
<text x="119.9" y="69.6" transform="rotate(-90 119.9 69.6)">100n</text>
<text x="125.4" y="69.6" transform="rotate(-90 125.4 69.6)">C66</text>
<text x="157.6" y="69.6">R11</text>
<text x="167.3" y="71.2">RST</text>
<text x="178.3" y="67.1">MEGA328</text>
<text x="228.1" y="71.2">AD12V</text>
<text x="230" y="66.5">R68</text>
<text x="44.3" y="77.9">R104</text>
<text x="54.3" y="72.3">61R9</text>
<text x="54.3" y="77.6">R103</text>
<text x="62.2" y="74">IP</text>
<text x="62.2" y="76.8">IA</text>
<text x="103.7" y="76.8">UA</text>
<text x="109.6" y="74.8">R107</text>
<text x="121.3" y="75.1">470k</text>
<text x="131.5" y="76.8">IA</text>
<text x="132" y="73.3" transform="rotate(-90 132 73.3)">GND</text>
<text x="157.6" y="74.8">10k</text>
<text x="228.1" y="74">AD5V</text>
<text x="228.1" y="76.8">PC2</text>
<text x="253.8" y="74.3" transform="rotate(-90 253.8 74.3)">10k</text>
<text x="275.8" y="73.3">+5V</text>
<text x="44.3" y="83.1">10k</text>
<text x="56.7" y="82.3">DIAHG</text>
<text x="111.7" y="80.6">4k7</text>
<text x="120.9" y="80.3">R110</text>
<text x="121.3" y="83.4">100k</text>
<text x="228.1" y="82.3">SDA</text>
<text x="243" y="78.2" transform="rotate(-90 243 78.2)">10k</text>
<text x="248.2" y="78.2" transform="rotate(-90 248.2 78.2)">R2 R3</text>
<text x="260.2" y="78.7">MCP4725</text>
<text x="282.3" y="81.9">1u</text>
<text x="40.8" y="88.5">GND</text>
<text x="56.7" y="87.8">RST</text>
<text x="56.7" y="85.1">DIAHD</text>
<text x="58.1" y="89">R102</text>
<text x="103.7" y="85.1">VM</text>
<text x="109.6" y="85.9">R109</text>
<text x="120.7" y="88.6">R108</text>
<text x="130.2" y="85.1">UN</text>
<text x="158.6" y="84.2" transform="rotate(-90 158.6 84.2)">0n</text>
<text x="164.1" y="84.2" transform="rotate(-90 164.1 84.2)">18</text>
<text x="164.1" y="89.8" transform="rotate(-90 164.1 89.8)">0n C</text>
<text x="228.1" y="87.8">UR</text>
<text x="228.1" y="85.1">SCL</text>
<text x="282.3" y="87.4">C5</text>
<text x="44.3" y="94.5">31k6/1%</text>
<text x="51.2" y="90.6">VM</text>
<text x="58.1" y="94.2">3</text>
<text x="59.6" y="94.2">00/1%</text>
<text x="103.7" y="93.4">MOSI</text>
<text x="103.7" y="90.6">SS</text>
<text x="120.1" y="90.7" transform="rotate(-90 120.1 90.7)">+5V</text>
<text x="158.6" y="95.7" transform="rotate(-90 158.6 95.7)">C3</text>
<text x="158.6" y="90.2" transform="rotate(-90 158.6 90.2)">C910</text>
<text x="164.1" y="95.3" transform="rotate(-90 164.1 95.3)">8p10</text>
<text x="167.3" y="90.6">X1</text>
<text x="179" y="95.4" transform="rotate(-90 179 95.4)">GND</text>
<text x="228.1" y="90.6">UA</text>
<text x="244.3" y="92.5" transform="rotate(-90 244.3 92.5)">3n</text>
<text x="249.8" y="92.5" transform="rotate(-90 249.8 92.5)">82</text>
<text x="268.1" y="95.3">IC5</text>
<text x="44.3" y="99.7">R105</text>
<text x="62.2" y="98.9">UR</text>
<text x="103.7" y="96.1">MISO</text>
<text x="103.7" y="98.9">SCK</text>
<text x="151.9" y="100.1" transform="rotate(-90 151.9 100.1)">GND</text>
<text x="158.6" y="101.3" transform="rotate(-90 158.6 101.3)">C2</text>
<text x="163" y="97.3" transform="rotate(-90 163 97.3)">GND</text>
<text x="167.3" y="96.1">X2</text>
<text x="228.1" y="98.9">TXD</text>
<text x="228.1" y="96.1">RXD</text>
<text x="244.3" y="98.1" transform="rotate(-90 244.3 98.1)">3n 3</text>
<text x="249.8" y="98.1" transform="rotate(-90 249.8 98.1)">45 C</text>
<text x="259.2" y="101" transform="rotate(-90 259.2 101)">GND</text>
<text x="266.8" y="98.9">OUT</text>
<text x="275.8" y="96.8">GND</text>
<text x="56.3" y="103.9" transform="rotate(-90 56.3 103.9)">100n</text>
<text x="61.8" y="102.8" transform="rotate(-90 61.8 102.8)">C65</text>
<text x="98.7" y="106.8">100n</text>
<text x="159.8" y="106.8">1u C</text>
<text x="164.1" y="102.4" transform="rotate(-90 164.1 102.4)">18p 1</text>
<text x="165.3" y="106.8">22</text>
<text x="229.5" y="102.7">1k</text>
<text x="229.5" y="108">R4</text>
<text x="237.3" y="108">LED2</text>
<text x="238.9" y="105.6">blau</text>
<text x="244.3" y="103.6" transform="rotate(-90 244.3 103.6)">1u 3</text>
<text x="249.8" y="105.6" transform="rotate(-90 249.8 105.6)">C</text>
<text x="249.8" y="103.6" transform="rotate(-90 249.8 103.6)">10 C</text>
<text x="250.2" y="104.4">PWM</text>
<text x="42.2" y="109.2" transform="rotate(-90 42.2 109.2)">+5V</text>
<text x="47.3" y="109.5">C16</text>
<text x="54" y="109.5">C107</text>
<text x="99.8" y="112.3">C25</text>
<text x="114.6" y="108.1" transform="rotate(-90 114.6 108.1)">+12V</text>
<text x="157.5" y="108.4" transform="rotate(-90 157.5 108.4)">GND</text>
<text x="157.8" y="112.3">C2610</text>
<text x="165.3" y="112.3">0n</text>
<text x="228.1" y="112.7">DIAHG</text>
<text x="228.1" y="109.9">LED1</text>
<text x="244.5" y="113.9">blau</text>
<text x="251.6" y="108.3">1k</text>
<text x="251.6" y="113.5">R53</text>
<text x="46.2" y="115.1">100n</text>
<text x="54.5" y="115.1">100n</text>
<text x="73.3" y="118.2">CJ125_32</text>
<text x="102.5" y="118.9">GND</text>
<text x="152.8" y="114.8" transform="rotate(-90 152.8 114.8)">+5V</text>
<text x="228.1" y="115.5">LED2</text>
<text x="242.8" y="116.3">LED3</text>
<text x="251.6" y="116.6">1k</text>
<text x="65.7" y="124.5">GND</text>
<text x="132.7" y="125.8">JP2</text>
<text x="154.2" y="123.1">+5V</text>
<text x="251.6" y="121.8">R54</text>
<text x="267.5" y="122.2" transform="rotate(-90 267.5 122.2)">GND</text>
<text x="65" y="129.3">HEAT-</text>
<text x="74.7" y="127.6">6k8</text>
<text x="84.4" y="129.3">DIAHD</text>
<text x="120.3" y="129.3">MISO</text>
<text x="228.1" y="129.3">MOSI</text>
<text x="228.1" y="126.5">SS</text>
<text x="37.4" y="137.6">DIAHG</text>
<text x="50.3" y="135.9">R78</text>
<text x="65" y="137.6">AO3400A</text>
<text x="65" y="134.8">Q3</text>
<text x="74.7" y="132.8">R79</text>
<text x="120.3" y="134.8">RST</text>
<text x="120.3" y="132.1">SCK</text>
<text x="120.3" y="137.6">PC2</text>
<text x="153.5" y="132.1">MOSI</text>
<text x="153.5" y="137.6">SDA</text>
<text x="228.1" y="132.1">MISO</text>
<text x="228.1" y="134.8">SCK</text>
<text x="50.9" y="141.2">4k7</text>
<text x="120.3" y="143.1">OUT</text>
<text x="120.3" y="140.3">RXD</text>
<text x="153.5" y="143.1">TXD</text>
<text x="153.5" y="140.3">SCL</text>
<text x="165.2" y="138.8" transform="rotate(-90 165.2 138.8)">GND</text>
<text x="178.3" y="140.3">IC1</text>
<text x="55.1" y="147.3" transform="rotate(-90 55.1 147.3)">R80</text>
<text x="60.3" y="147.3" transform="rotate(-90 60.3 147.3)">100k</text>
<text x="52.7" y="154.9">GND</text>
<text x="141" y="153.5">JP1</text>
<text x="175.6" y="151.4">VM</text>
<text x="185" y="154.2">(grau)</text>
<text x="185" y="151.4">(gelb)</text>
<text x="68.5" y="159">+5V</text>
<text x="93.3" y="156.2">+UB</text>
<text x="101.6" y="156.2">+5V</text>
<text x="131.4" y="156.9">UN</text>
<text x="131.4" y="159.7">IA</text>
<text x="169.4" y="156.9" transform="rotate(-90 169.4 156.9)">+12V</text>
<text x="175.6" y="159.7">IP</text>
<text x="175.6" y="156.9">UN</text>
<text x="185" y="159.7">(rot)</text>
<text x="185" y="156.9">(schwarz)</text>
<text x="127.9" y="165.2" transform="rotate(-90 127.9 165.2)">+12V</text>
<text x="175.6" y="165.2">IA</text>
<text x="175.6" y="162.5">HEAT- (weiß)</text>
<text x="185" y="165.2">(grün)</text>
<text x="68.9" y="171" transform="rotate(-90 68.9 171)">39k</text>
<text x="74.1" y="171.6" transform="rotate(-90 74.1 171.6)">R73</text>
<text x="81.6" y="173.5">AD12V</text>
<text x="93.7" y="172.1" transform="rotate(-90 93.7 172.1)">39k</text>
<text x="99" y="172.1" transform="rotate(-90 99 172.1)">R72</text>
<text x="101.5" y="172.7" transform="rotate(-90 101.5 172.7)">D15</text>
<text x="141" y="172.8">JP3</text>
<text x="59.5" y="176.3">AD5V</text>
<text x="64" y="179.7">D1</text>
<text x="108" y="178.2" transform="rotate(-90 108 178.2)">BAT54S</text>
<text x="131.4" y="176.3">IP</text>
<text x="131.4" y="179">HEAT-</text>
<text x="46.4" y="182.8">LM4041DIM3-1.2</text>
<text x="93.8" y="183.2" transform="rotate(-90 93.8 183.2)">R71</text>
<text x="99" y="183.2" transform="rotate(-90 99 183.2)">10k</text>
<text x="131.4" y="181.8">VM</text>
<text x="68.5" y="190.8">GND</text>
<text x="93.3" y="190.8">GND</text>
<text x="134.8" y="190.8">GND</text>
</g>
<g font-size="2.3" fill="#808080">
<text x="79.9" y="34.9">6</text>
<text x="98.6" y="34.9">1</text>
<text x="79.9" y="40.5">4</text>
<text x="79.9" y="37.7">5</text>
<text x="84.1" y="41.7">EN</text>
<text x="84.1" y="38.9">IN</text>
<text x="84.1" y="36.1">SW</text>
<text x="90.5" y="38.9">GND</text>
<text x="91.1" y="36.1">BST</text>
<text x="92.7" y="41.7">FB</text>
<text x="98.6" y="37.7">2</text>
<text x="98.6" y="40.5">3</text>
<text x="68.2" y="70.9">31</text>
<text x="98" y="70.9">27</text>
<text x="173.2" y="70.9">29</text>
<text x="222.3" y="70.9">23</text>
<text x="68.2" y="73.6">32</text>
<text x="69.5" y="76.4">2</text>
<text x="75.8" y="72.1">UN</text>
<text x="75.8" y="74.8">IP</text>
<text x="75.8" y="77.6">IA</text>
<text x="89.7" y="77.6">UA</text>
<text x="89.8" y="74.8">CF</text>
<text x="89.8" y="72.1">RF</text>
<text x="98" y="76.4">23</text>
<text x="98" y="73.6">26</text>
<text x="173.2" y="76.4">21</text>
<text x="180.9" y="77.6">GND</text>
<text x="180.9" y="72.1">PC6(/RESET)</text>
<text x="205" y="77.6">PC2(ADC2)</text>
<text x="205" y="74.8">PC1(ADC1)</text>
<text x="205" y="72.1">PC0(ADC0)</text>
<text x="222.3" y="76.4">25</text>
<text x="222.3" y="73.6">24</text>
<text x="69.5" y="79.2">3</text>
<text x="69.5" y="81.9">4</text>
<text x="75.8" y="80.4">OSZ</text>
<text x="75.8" y="83.1">DIAHG</text>
<text x="89.7" y="83.1">US</text>
<text x="89.7" y="80.4">UP</text>
<text x="98" y="81.9">21</text>
<text x="98" y="79.2">22</text>
<text x="173.2" y="79.2">20</text>
<text x="173.2" y="81.9">18</text>
<text x="180.9" y="80.4">AREF</text>
<text x="180.9" y="83.1">AVCC</text>
<text x="199.6" y="83.1">PC4(ADC4/SDA)</text>
<text x="205" y="80.4">PC3(ADC3)</text>
<text x="222.3" y="81.9">27</text>
<text x="222.3" y="79.2">26</text>
<text x="254.1" y="81.9">4</text>
<text x="258.3" y="83.1">SDA</text>
<text x="264.9" y="83.1">VCC</text>
<text x="272.7" y="81.9">3</text>
<text x="69.5" y="84.7">6</text>
<text x="69.5" y="87.4">7</text>
<text x="75.8" y="85.9">DIAHD</text>
<text x="75.8" y="88.7">RST</text>
<text x="88" y="88.7">VCC</text>
<text x="89.4" y="85.9">VM</text>
<text x="98" y="87.4">19</text>
<text x="98" y="84.7">20</text>
<text x="199.8" y="85.9">PC5(ADC5/SCL)</text>
<text x="211.1" y="88.7">ADC6</text>
<text x="222.3" y="87.4">19</text>
<text x="222.3" y="84.7">28</text>
<text x="254.1" y="84.7">5</text>
<text x="254.1" y="87.4">6</text>
<text x="258.3" y="85.9">SCL</text>
<text x="258.3" y="88.7">A0</text>
<text x="263.3" y="88.7">VOUT</text>
<text x="264.6" y="85.9">GND</text>
<text x="272.7" y="87.4">1</text>
<text x="272.7" y="84.7">2</text>
<text x="68.2" y="93">10</text>
<text x="68.3" y="95.7">11</text>
<text x="69.5" y="90.2">8</text>
<text x="75.8" y="91.4">RS</text>
<text x="75.8" y="94.2">RM</text>
<text x="86.9" y="94.2">MOSI</text>
<text x="89.8" y="91.4">SS</text>
<text x="98" y="95.7">14</text>
<text x="98" y="93">15</text>
<text x="98" y="90.2">17</text>
<text x="174.5" y="95.7">8</text>
<text x="174.5" y="90.2">7</text>
<text x="180.9" y="91.4">PB6(XTAL1/TOSC1)</text>
<text x="211.1" y="91.4">ADC7</text>
<text x="222.3" y="95.7">30</text>
<text x="222.3" y="90.2">22</text>
<text x="68.2" y="98.5">12</text>
<text x="75.8" y="97">CM</text>
<text x="75.8" y="99.7">UR</text>
<text x="86.9" y="96.9">MISO</text>
<text x="88.1" y="99.7">SCK</text>
<text x="98" y="98.5">13</text>
<text x="180.9" y="97">PB7(XTAL2/TOSC2)</text>
<text x="206.3" y="96.9">PD0(RXD)</text>
<text x="206.5" y="99.7">PD1(TXD)</text>
<text x="222.3" y="101.3">32</text>
<text x="222.3" y="98.5">31</text>
<text x="68.2" y="106.8">18</text>
<text x="69.5" y="104">5</text>
<text x="75.8" y="105.2">VCCS</text>
<text x="89.7" y="105.2">UB</text>
<text x="98" y="104">30</text>
<text x="174.5" y="104">3</text>
<text x="174.5" y="106.8">5</text>
<text x="180.9" y="105.2">GND</text>
<text x="203" y="108">PD4(XCK/T0)</text>
<text x="206.1" y="105.2">PD3(INT1)</text>
<text x="206.1" y="102.5">PD2(INT0)</text>
<text x="222.3" y="106.8">2</text>
<text x="222.3" y="104">1</text>
<text x="68.2" y="109.6">29</text>
<text x="68.2" y="112.3">28</text>
<text x="75.8" y="110.8">GND</text>
<text x="75.8" y="113.5">GNDS</text>
<text x="75.8" y="108">VCCSS</text>
<text x="174.5" y="109.6">4</text>
<text x="174.5" y="112.3">6</text>
<text x="180.9" y="108">GND</text>
<text x="180.9" y="110.8">VCC</text>
<text x="180.9" y="113.5">VCC</text>
<text x="206" y="113.5">PD6(AIN0)</text>
<text x="208.4" y="110.8">PD5(T1)</text>
<text x="222.3" y="112.3">10</text>
<text x="222.3" y="109.6">9</text>
<text x="206" y="116.3">PD7(AIN1)</text>
<text x="222.3" y="115.1">11</text>
<text x="205" y="124.6">PB1(OC1A)</text>
<text x="207.4" y="121.8">PB0(ICP)</text>
<text x="222.3" y="123.4">13</text>
<text x="222.3" y="120.6">12</text>
<text x="135.8" y="128.9">1</text>
<text x="135.8" y="131.7">3</text>
<text x="145" y="128.9">2</text>
<text x="145" y="131.7">4</text>
<text x="199.9" y="130.1">PB3(MOSI/OC2)</text>
<text x="201.2" y="127.3">PB2(SS/OC1B)</text>
<text x="222.3" y="131.7">16</text>
<text x="222.3" y="128.9">15</text>
<text x="222.3" y="126.1">14</text>
<text x="135.8" y="134.4">5</text>
<text x="135.8" y="137.2">7</text>
<text x="145" y="134.4">6</text>
<text x="145" y="137.2">8</text>
<text x="205.4" y="132.9">PB4(MISO)</text>
<text x="206.6" y="135.6">PB5(SCK)</text>
<text x="222.3" y="134.4">17</text>
<text x="134.7" y="142.7">11</text>
<text x="135.8" y="140">9</text>
<text x="145" y="140">10</text>
<text x="145" y="142.7">12</text>
<text x="144.1" y="156.5">1</text>
<text x="144.1" y="159.3">2</text>
<text x="144.1" y="162.1">3</text>
<text x="144.1" y="175.9">1</text>
<text x="144.1" y="178.6">2</text>
<text x="144.1" y="181.4">3</text>
<text x="144.1" y="184.2">4</text>
</g>
<g font-size=".6" fill="#ffba08">
<text x="43.8" y="27.2">SpiceOrder</text>
<text x="47.1" y="27.2">1</text>
<text x="49.4" y="27.2">SpiceOrder 2</text>
<text x="112.2" y="47.7" transform="rotate(-90 112.2 47.7)">1</text>
<text x="112.2" y="45.4" transform="rotate(-90 112.2 45.4)">SpiceOrder 2</text>
<text x="112.2" y="51" transform="rotate(-90 112.2 51)">SpiceOrder</text>
<text x="239.4" y="56.5" transform="rotate(-90 239.4 56.5)">SpiceOrder 1</text>
<text x="239.4" y="62" transform="rotate(-90 239.4 62)">SpiceOrder 2</text>
</g>
</svg>
